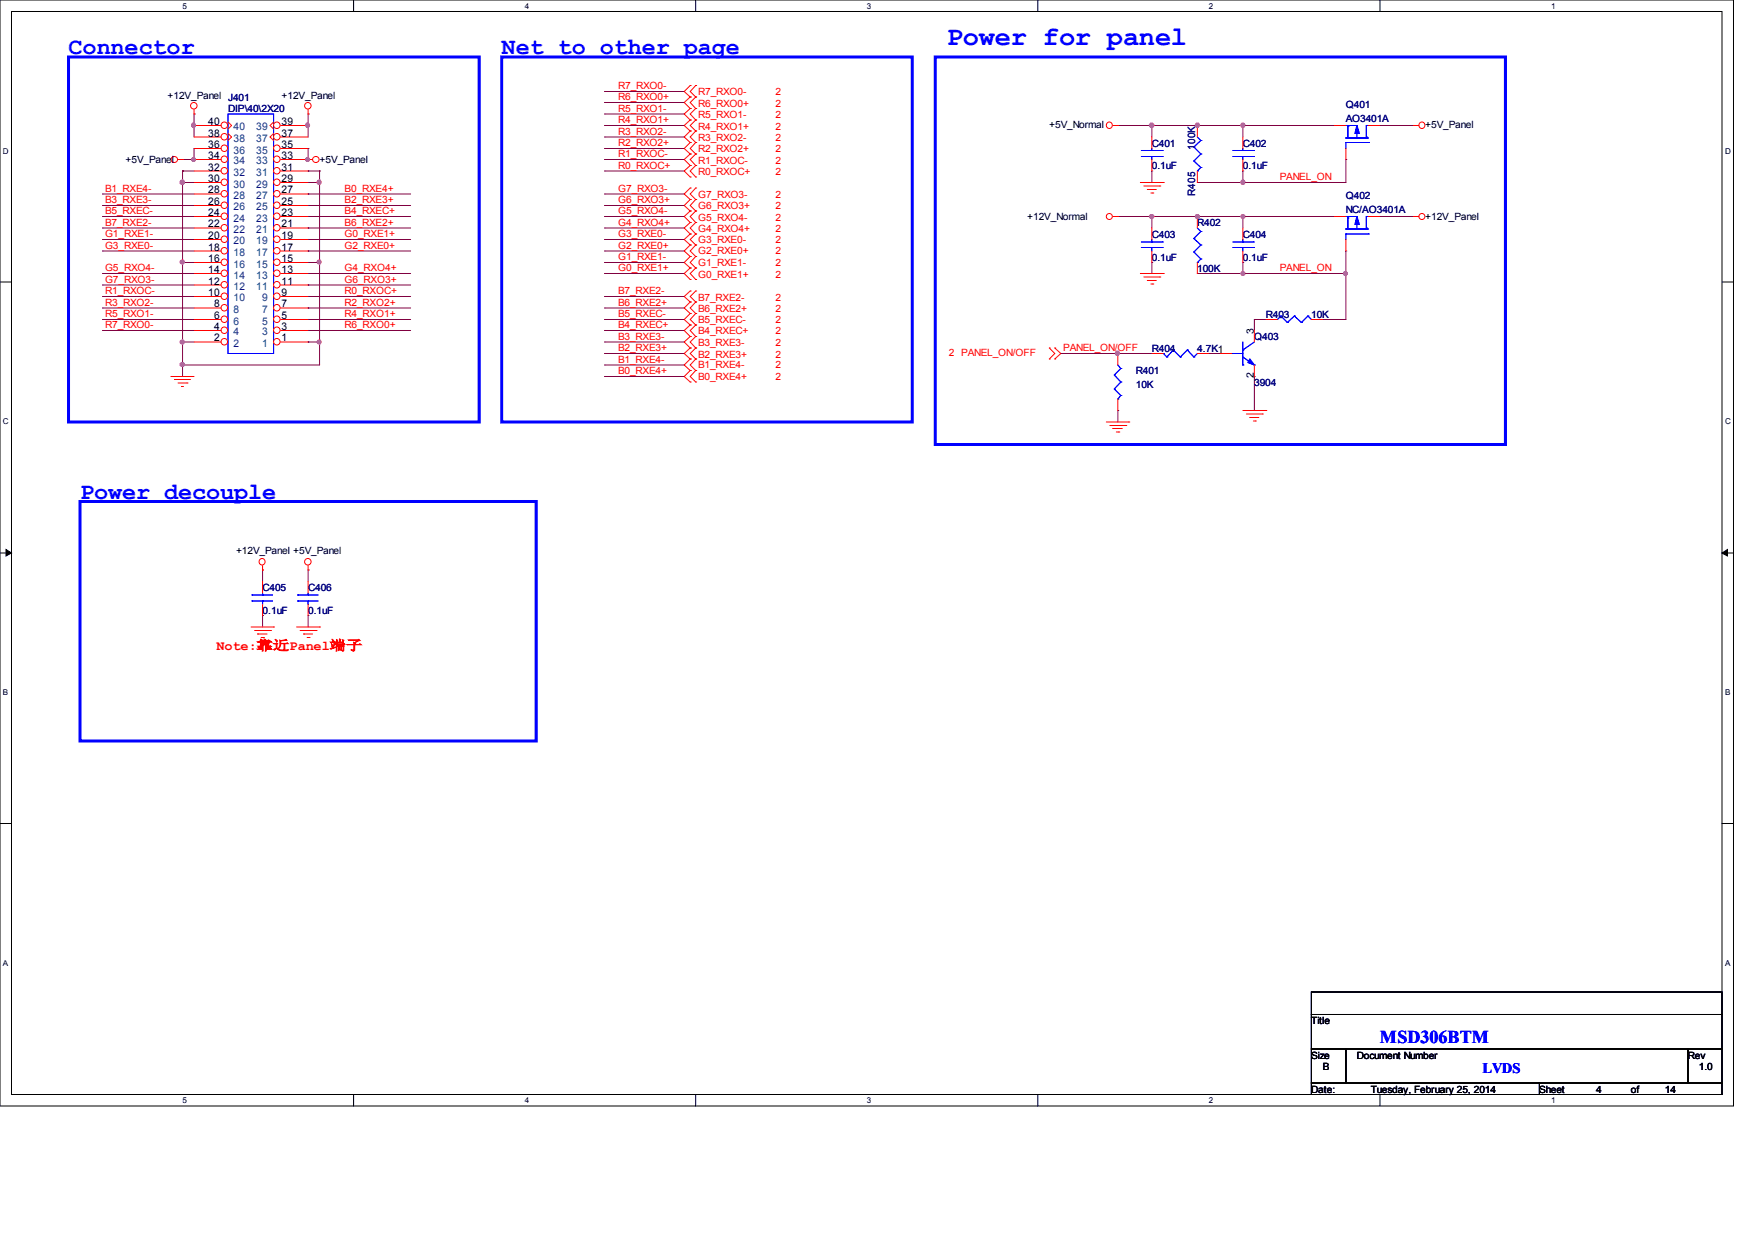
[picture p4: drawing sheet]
<svg xmlns="http://www.w3.org/2000/svg" width="297mm" height="210mm" viewBox="0 0 297 210" stroke-linecap="round" stroke-linejoin="round" font-family="sans-serif">
<path d="M0 0h293.5v187.3h-293.5zM1.9 1.9h289.6v183.4h-289.6z" fill="none" stroke="#000" stroke-width=".17"/>
<g fill="#fff">
<path d="M30.9 .3h.8v1.5h-.8z"/>
<path d="M30.9 185.6h.8v1.5h-.8z"/>
</g>
<path d="M59.9 0v1.9M59.9 185.3v2" fill="none" stroke="#000" stroke-width=".17"/>
<g fill="#fff">
<path d="M88.8 .3h.8v1.5h-.8z"/>
<path d="M88.8 185.6h.8v1.5h-.8z"/>
</g>
<path d="M117.8 0v1.9M117.8 185.3v2" fill="none" stroke="#000" stroke-width=".17"/>
<g fill="#fff">
<path d="M146.7 .3h.8v1.5h-.8z"/>
<path d="M146.7 185.6h.8v1.5h-.8z"/>
</g>
<path d="M175.7 0v1.9M175.7 185.3v2" fill="none" stroke="#000" stroke-width=".17"/>
<g fill="#fff">
<path d="M204.6 .3h.8v1.5h-.8z"/>
<path d="M204.6 185.6h.8v1.5h-.8z"/>
</g>
<path d="M233.6 0v1.9M233.6 185.3v2" fill="none" stroke="#000" stroke-width=".17"/>
<g fill="#fff">
<path d="M262.6 .3h.7v1.5h-.7z"/>
<path d="M262.6 185.6h.7v1.5h-.7z"/>
<path d="M.5 24.8h1v1.5h-1z"/>
<path d="M292 24.8h1v1.5h-1z"/>
<path d="M.5 70.6h1v1.5h-1z"/>
<path d="M292 70.6h1v1.5h-1z"/>
</g>
<path d="M0 47.8h1.9M291.5 47.8h2" fill="none" stroke="#000" stroke-width=".17"/>
<g fill="#fff">
<path d="M.5 116.5h.9v1.5h-.9z"/>
<path d="M292 116.5h.9v1.5h-.9z"/>
</g>
<path d="M0 93.6h1.9M291.5 93.6h2" fill="none" stroke="#000" stroke-width=".17"/>
<path d="M1 93l.9 .6-.9 .5zM291.5 93.6l.9-.6v1.1z" fill="#000" stroke="#000" stroke-width=".17"/>
<g fill="#fff">
<path d="M.5 162.3h.9v1.5h-.9z"/>
<path d="M292 162.3h.9v1.5h-.9z"/>
</g>
<path d="M0 139.4h1.9M291.5 139.4h2M222 168h69.5v3.8h-69.5zM222 171.8h69.5v5.8h-69.5zM222 177.6h5.8v5.8h-5.8zM227.8 177.6h57.9v5.8h-57.9zM285.7 177.6h5.8v5.8h-5.8zM222 183.4h38.6v1.9h-38.6zM260.6 183.4h30.9v1.9h-30.9z" fill="none" stroke="#000" stroke-width=".17"/>
<g fill="none" stroke="#800040" stroke-width=".17">
<path d="M32.9 19.3h.1M32.9 19.3v3.9M52.2 19.3h.1M52.2 19.3v3.9M102.4 19.3h.1M102.4 17.4h.1M102.4 15.5h.1M102.4 19.3h13.4M102.4 17.4h13.4M102.4 15.5h13.4M17.4 38.6h.1M17.4 32.9h.1"/>
<path d="M17.4 36.7h.1M17.4 34.8h.1M17.4 38.6h15.5M17.4 32.9h15.5M17.4 34.8h15.5M17.4 36.7h15.5M30.9 29h.1M30.9 30.9h.1M30.9 27h.1M30.9 29h2M30.9 29v34.8M30.9 30.9h2"/>
<path d="M32.9 25.1h.1M32.9 21.3h.1M32.9 25.1v1.9h-2M52.2 21.3h.1M52.2 36.7h.1M52.2 32.9h.1M52.2 38.6h.1M52.2 34.8h.1M52.2 25.1h.1M52.2 29h.1M52.2 30.9h.1M52.2 29h1.9"/>
<path d="M52.2 38.6h17.3M52.2 32.9h17.3M52.2 34.8h17.3M52.2 36.7h17.3M52.2 25.1v1.9M52.2 30.9h1.9M54.1 29h.1M54.1 30.9h.1M54.1 29v32.8h-23.2M102.4 21.3h.1M102.4 23.2h.1M102.4 27h.1"/>
<path d="M102.4 25.1h.1M102.4 29h.1M102.4 38.6h.1M102.4 32.9h.1M102.4 34.8h.1M102.4 36.7h.1M102.4 21.3h13.4M102.4 23.2h13.4M102.4 27h13.4M102.4 25.1h13.4M102.4 29h13.4M102.4 38.6h13.4"/>
<path d="M102.4 32.9h13.4M102.4 34.8h13.4M102.4 36.7h13.4M189.2 21.3h.1M189.2 36.7h.1M189.2 21.3h36.7M189.2 36.7h36.7M195 29h.1M195 21.3h.1M195 36.7h.1M195 21.3v1.9M195 29v1.9"/>
<path d="M195 36.7v1.9M202.7 36.7h.1M202.7 21.3h.1M202.7 30.9h.1M210.4 36.7h.1M210.4 29h.1M210.4 21.3h.1M210.4 30.9h.1M210.4 21.3v1.9M210.4 29v1.9M210.4 36.7v1.9M227.8 27h.1"/>
<path d="M227.8 27v3.9h-25.1M233.6 36.7h.1M233.6 21.3h.1M233.6 21.3h5.8M233.6 36.7h5.8M17.4 54.1h.1M17.4 56h.1M17.4 42.5h.1M17.4 46.3h.1M17.4 48.3h.1M17.4 50.2h.1M17.4 52.2h.1"/>
<path d="M17.4 40.6h.1M17.4 42.5h15.5M17.4 40.6h15.5M17.4 46.3h15.5M17.4 56h15.5M17.4 50.2h15.5M17.4 54.1h15.5M17.4 52.2h15.5M17.4 48.3h15.5M30.9 44.4h.1M30.9 57.9h.1M30.9 44.4h2"/>
<path d="M30.9 57.9h2M52.2 46.3h.1M52.2 48.3h.1M52.2 50.2h.1M52.2 40.6h.1M52.2 42.5h.1M52.2 52.2h.1M52.2 54.1h.1M52.2 56h.1M52.2 57.9h.1M52.2 44.4h.1M52.2 44.4h1.9"/>
<path d="M52.2 42.5h17.3M52.2 40.6h17.3M52.2 46.3h17.3M52.2 56h17.3M52.2 50.2h17.3M52.2 54.1h17.3M52.2 57.9h1.9M52.2 52.2h17.3M52.2 48.3h17.3M54.1 57.9h.1M54.1 44.4h.1M102.4 44.4h.1"/>
<path d="M102.4 42.5h.1M102.4 40.6h.1M102.4 46.3h.1M102.4 56h.1M102.4 50.2h.1M102.4 54.1h.1M102.4 59.9h.1M102.4 57.9h.1M102.4 52.2h.1M102.4 44.4h13.4M102.4 42.5h13.4M102.4 40.6h13.4"/>
<path d="M102.4 46.3h13.4M102.4 56h13.4M102.4 50.2h13.4M102.4 54.1h13.4M102.4 59.9h13.4M102.4 57.9h13.4M102.4 52.2h13.4M179.6 59.9h.1M179.6 59.9h15.4M189.2 59.9h.1M195 44.4h.1M195 44.4v1.9"/>
<path d="M202.7 46.3h.1M202.7 46.3h25.1M204.6 59.9h.1M204.6 59.9h2M210.4 44.4h.1M210.4 46.3h.1M210.4 44.4v1.9M212.3 54.1h.1M212.3 54.1h2M212.3 54.1v1.9M223.9 54.1h.1M227.8 46.3h.1"/>
<path d="M227.8 42.5h.1M227.8 42.5v11.6h-3.9M30.9 61.8h.1M102.4 61.8h.1M102.4 63.8h.1M102.4 61.8h13.4M102.4 63.8h13.4M189.2 69.5h.1M189.2 69.5v2M212.3 63.8h.1M212.3 63.8v5.7M44.4 96.5h.1"/>
<path d="M44.4 96.5v2M52.2 96.5h.1M52.2 96.5v2M44.4 104.2h.1M44.4 104.2v2M52.2 104.2h.1M52.2 104.2v2"/>
</g>
<g fill="#f0f" stroke="#f0f" stroke-width=".17">
<circle cx="52" cy="21.2" r=".36"/>
<circle cx="52.1" cy="27" r=".34"/>
<circle cx="54" cy="57.9" r=".34"/>
<circle cx="30.9" cy="44.4" r=".36"/>
<circle cx="30.9" cy="30.9" r=".38"/>
<circle cx="54" cy="44.4" r=".34"/>
<circle cx="54" cy="30.9" r=".36"/>
<circle cx="30.9" cy="61.7" r=".36"/>
<circle cx="30.9" cy="57.9" r=".36"/>
<circle cx="32.8" cy="27" r=".34"/>
<circle cx="32.7" cy="21.2" r=".36"/>
<circle cx="189.1" cy="59.8" r=".36"/>
<circle cx="210.4" cy="36.7" r=".34"/>
<circle cx="202.7" cy="36.7" r=".34"/>
<circle cx="195" cy="36.7" r=".36"/>
<circle cx="210.4" cy="46.3" r=".34"/>
<circle cx="227.8" cy="46.3" r=".34"/>
<circle cx="210.4" cy="21.2" r=".36"/>
<circle cx="202.7" cy="21.2" r=".36"/>
<circle cx="194.9" cy="21.2" r=".38"/>
<circle cx="210.4" cy="30.9" r=".36"/>
</g>
<g fill="none" stroke="#f00" stroke-width=".17">
<path d="M32.9 19.3h.1M32.9 18.5v.8M52.2 19.3h.1M52.2 18.5v.8M116.8 18.4h.1M116.8 14.5h.1M116.8 16.4h.1M116.8 18.4l-1 .9 1 1M116.8 14.5l-1 1 1 .9M116.8 16.4l-1 1 1 1M117.8 18.4h.1M117.8 16.4h.1"/>
<path d="M117.8 14.5h.1M117.8 18.4l-1 .9 1 1M117.8 14.5l-1 1 1 .9M117.8 16.4l-1 1 1 1M30.1 27h.8M30.9 27h.1M52.2 27h.1M52.2 27h.7M116.8 33.8h.1M116.8 35.7h.1M116.8 26.1h.1M116.8 28h.1"/>
<path d="M116.8 20.3h.1M116.8 22.2h.1M116.8 37.7h.1M116.8 30h.1M116.8 24.1h.1M116.8 39.6h.1M116.8 31.8h.1M116.8 33.8l-1 1 1 .9M116.8 26.1l-1 .9 1 1M116.8 20.3l-1 1 1 .9M116.8 35.7l-1 1 1 1M116.8 28l-1 1 1 1"/>
<path d="M116.8 22.2l-1 1 1 .9M116.8 37.7l-1 .9 1 1M116.8 31.8l-1 1.1 1 .9M116.8 24.1l-1 1 1 1M116.8 39.6l-1 1 1 .9M117.8 35.7h.1M117.8 33.8h.1M117.8 28h.1M117.8 26.1h.1M117.8 20.3h.1M117.8 22.2h.1M117.8 37.7h.1"/>
<path d="M117.8 30h.1M117.8 24.1h.1M117.8 39.6h.1M117.8 31.8h.1M117.8 33.8l-1 1 1 .9M117.8 26.1l-1 .9 1 1M117.8 20.3l-1 1 1 .9M117.8 35.7l-1 1 1 1M117.8 28l-1 1 1 1M117.8 22.2l-1 1 1 .9M117.8 37.7l-1 .9 1 1M117.8 31.8l-1 1.1 1 .9"/>
<path d="M117.8 24.1l-1 1 1 1M117.8 39.6l-1 1 1 .9M188.4 36.7h.8M188.4 21.3h.8M189.2 21.3h.1M189.2 36.7h.1M193 30.9h3.9M193.6 31.5h2.7M194.2 32.1h.1M194.2 32.1h1.5M194.8 32.7h.4M195.2 32.7h.1"/>
<path d="M196.3 31.5h.1M196.9 30.9h.1M239.4 36.7h.1M239.4 21.3h.1M239.4 36.7h.8M239.4 21.3h.8M116.8 57h.1M116.8 58.9h.1M116.8 41.5h.1M116.8 43.4h.1M116.8 51.1h.1M116.8 53.1h.1"/>
<path d="M116.8 55h.1M116.8 45.4h.1M116.8 47.3h.1M116.8 49.3h.1M116.8 57l-1 .9 1 1M116.8 41.5l-1 1 1 .9M116.8 51.1l-1 1.1 1 .9M116.8 58.9l-1 1 1 .9M116.8 53.1l-1 1 1 .9M116.8 43.4l-1 1 1 1M116.8 45.4l-1 .9 1 1M116.8 55l-1 1 1 1"/>
<path d="M116.8 49.3l-1 .9 1 .9M117.8 58.9h.1M117.8 57h.1M117.8 43.4h.1M117.8 41.5h.1M117.8 53.1h.1M117.8 51.1h.1M117.8 55h.1M117.8 45.4h.1M117.8 47.3h.1M117.8 49.3h.1M117.8 57l-1 .9 1 1"/>
<path d="M117.8 41.5l-1 1 1 .9M117.8 51.1l-1 1.1 1 .9M117.8 58.9l-1 1 1 .9M117.8 53.1l-1 1 1 .9M117.8 43.4l-1 1 1 1M117.8 45.4l-1 .9 1 1M117.8 55l-1 1 1 1M117.8 49.3l-1 .9 1 .9M177.6 58.9h.1M177.6 58.9l1 1-1 .9M178.6 58.9h.1M178.6 58.9l1 1-1 .9"/>
<path d="M189.2 59.9v1.9M193 46.3h3.9M193.6 46.9h2.7M194.2 47.5h.1M194.2 47.5h1.5M194.8 48.1h.4M195.2 48.1h.1M196.3 46.9h.1M196.9 46.3h.1M206.6 59.9h1.9M212.3 56v1.9M214.3 54.1h1.9"/>
<path d="M222 54.1h1.9M29 63.8h.1M29 63.8h3.9M29.5 64.3h.1M29.5 64.3h2.8M30.1 64.9h1.6M30.7 65.4h.1M30.7 65.4h.4M31.7 64.9h.1M116.8 60.8h.1M116.8 62.7h.1M116.8 64.7h.1"/>
<path d="M116.8 60.8l-1 1 1 .9M116.8 62.7l-1 1.1 1 .9M117.8 60.8h.1M117.8 62.7h.1M117.8 64.7h.1M117.8 60.8l-1 1 1 .9M117.8 62.7l-1 1.1 1 .9M177.6 60.8h.1M178.6 60.8h.1M187.3 71.5h3.8M187.9 72.1h2.7M188.4 72.6h.1"/>
<path d="M188.4 72.6h1.6M189 73.2h.4M189.2 67.6v1.9M189.4 73.2h.1M190.6 72.1h.1M191.1 71.5h.1M210.4 69.5h3.9M211 70.1h2.7M211.6 70.7h.1M211.6 70.7h1.5M212.2 71.3h.3M212.3 61.8v2"/>
<path d="M212.5 71.3h.1M213.7 70.1h.1M214.3 69.5h.1M44.4 96.5h.1M44.4 95.8v.7M52.2 96.5h.1M52.2 95.8v.7M42.5 106.2h3.8M43.1 106.8h2.7M43.6 107.4h.1M43.6 107.4h1.6M44.2 107.9h.4"/>
<path d="M44.6 107.9h.1M45.8 106.8h.1M46.3 106.2h.1M50.2 106.2h3.9M50.8 106.8h2.7M51.4 107.4h.1M51.4 107.4h1.5M52 107.9h.3M52.3 107.9h.1M53.5 106.8h.1M54.1 106.2h.1"/>
<circle cx="32.8" cy="17.9" r=".55"/>
<circle cx="52.1" cy="17.9" r=".55"/>
<circle cx="29.5" cy="27" r=".53"/>
<circle cx="53.5" cy="27" r=".53"/>
<circle cx="187.8" cy="21.2" r=".53"/>
<circle cx="187.8" cy="36.7" r=".51"/>
<circle cx="240.7" cy="21.2" r=".53"/>
<circle cx="240.7" cy="36.7" r=".51"/>
<circle cx="44.3" cy="95.1" r=".53"/>
<circle cx="52.1" cy="95.1" r=".55"/>
</g>
<path d="M11.6 9.7h69.5v61.8h-69.5zM84.9 9.7h69.5v61.8h-69.5zM158.3 9.7h96.5v65.6h-96.5zM13.5 84.9h77.3v40.6h-77.3z" fill="none" stroke="#00f" stroke-width=".51"/>
<g fill="none" stroke="#00f" stroke-width=".17">
<path d="M38.6 19.3h7.7v40.6h-7.7zM208.5 59.9h.1M208.5 59.9h1.9M210.4 59.3h.1M210.4 57.9v3.9M212.3 57.9l-1.9 1.4M216.8 53.5h.1M216.8 53.5l-.6 .6M216.8 53.5l1.1 1.1M217.9 54.6h.1M219.1 53.5h.1M219.1 53.5l-1.2 1.1"/>
<path d="M219.1 53.5l1.2 1.1M220.3 54.6h.1M221.4 53.5h.1M221.4 53.5l-1.1 1.1M221.4 53.5l.6 .6M222 54.1h.1M188.6 63.5h.1M188.6 65.9h.1M188.6 63.5l1.1 1.2M188.6 65.9l1.1 1.1M189.2 67.6h.1M189.2 61.8l.5 .6"/>
<path d="M189.7 62.4h.1M189.7 64.7h.1M189.7 67h.1M189.7 62.4l-1.1 1.1M189.7 64.7l-1.1 1.2M189.7 67l-.5 .6M210.4 61.8h.1M210.4 60.5l1.9 1.3M212.3 61.8h.1"/>
</g>
<path d="M211.6 60.8l.7 1-1.1-.4z" fill="#00f" stroke="#00f" stroke-width=".17"/>
<circle cx="46.9" cy="57.9" r=".55" fill="#fff" stroke="#f00" stroke-width=".17"/>
<path d="M47.5 57.9h4.7" fill="none" stroke="#f00" stroke-width=".17"/>
<circle cx="46.9" cy="55.9" r=".55" fill="#fff" stroke="#f00" stroke-width=".17"/>
<path d="M47.5 56h4.7" fill="none" stroke="#f00" stroke-width=".17"/>
<circle cx="46.9" cy="54.1" r=".55" fill="#fff" stroke="#f00" stroke-width=".17"/>
<path d="M47.5 54.1h4.7" fill="none" stroke="#f00" stroke-width=".17"/>
<circle cx="46.9" cy="52.1" r=".55" fill="#fff" stroke="#f00" stroke-width=".17"/>
<path d="M47.5 52.2h4.7" fill="none" stroke="#f00" stroke-width=".17"/>
<circle cx="46.9" cy="50.2" r=".55" fill="#fff" stroke="#f00" stroke-width=".17"/>
<path d="M47.5 50.2h4.7" fill="none" stroke="#f00" stroke-width=".17"/>
<circle cx="46.9" cy="48.2" r=".55" fill="#fff" stroke="#f00" stroke-width=".17"/>
<path d="M47.5 48.3h4.7" fill="none" stroke="#f00" stroke-width=".17"/>
<circle cx="46.9" cy="46.3" r=".55" fill="#fff" stroke="#f00" stroke-width=".17"/>
<path d="M47.5 46.3h4.7" fill="none" stroke="#f00" stroke-width=".17"/>
<circle cx="46.9" cy="44.4" r=".55" fill="#fff" stroke="#f00" stroke-width=".17"/>
<path d="M47.5 44.4h4.7" fill="none" stroke="#f00" stroke-width=".17"/>
<circle cx="46.9" cy="42.5" r=".55" fill="#fff" stroke="#f00" stroke-width=".17"/>
<path d="M47.5 42.5h4.7" fill="none" stroke="#f00" stroke-width=".17"/>
<circle cx="46.9" cy="40.5" r=".55" fill="#fff" stroke="#f00" stroke-width=".17"/>
<path d="M47.5 40.6h4.7" fill="none" stroke="#f00" stroke-width=".17"/>
<circle cx="46.9" cy="38.6" r=".55" fill="#fff" stroke="#f00" stroke-width=".17"/>
<path d="M47.5 38.6h4.7" fill="none" stroke="#f00" stroke-width=".17"/>
<circle cx="46.9" cy="36.6" r=".55" fill="#fff" stroke="#f00" stroke-width=".17"/>
<path d="M47.5 36.7h4.7" fill="none" stroke="#f00" stroke-width=".17"/>
<circle cx="46.9" cy="34.8" r=".55" fill="#fff" stroke="#f00" stroke-width=".17"/>
<path d="M47.5 34.8h4.7" fill="none" stroke="#f00" stroke-width=".17"/>
<circle cx="46.9" cy="32.8" r=".55" fill="#fff" stroke="#f00" stroke-width=".17"/>
<path d="M47.5 32.9h4.7" fill="none" stroke="#f00" stroke-width=".17"/>
<circle cx="46.9" cy="30.9" r=".55" fill="#fff" stroke="#f00" stroke-width=".17"/>
<path d="M47.5 30.9h4.7" fill="none" stroke="#f00" stroke-width=".17"/>
<circle cx="46.9" cy="28.9" r=".55" fill="#fff" stroke="#f00" stroke-width=".17"/>
<path d="M47.5 29h4.7" fill="none" stroke="#f00" stroke-width=".17"/>
<circle cx="46.9" cy="27" r=".55" fill="#fff" stroke="#f00" stroke-width=".17"/>
<path d="M47.5 27h4.7" fill="none" stroke="#f00" stroke-width=".17"/>
<circle cx="46.9" cy="25.1" r=".55" fill="#fff" stroke="#f00" stroke-width=".17"/>
<path d="M47.5 25.1h4.7" fill="none" stroke="#f00" stroke-width=".17"/>
<circle cx="38" cy="57.9" r=".55" fill="#fff" stroke="#f00" stroke-width=".17"/>
<path d="M32.9 57.9h4.5" fill="none" stroke="#f00" stroke-width=".17"/>
<circle cx="38" cy="55.9" r=".55" fill="#fff" stroke="#f00" stroke-width=".17"/>
<path d="M32.9 56h4.5" fill="none" stroke="#f00" stroke-width=".17"/>
<circle cx="38" cy="54.1" r=".55" fill="#fff" stroke="#f00" stroke-width=".17"/>
<path d="M32.9 54.1h4.5" fill="none" stroke="#f00" stroke-width=".17"/>
<circle cx="38" cy="52.1" r=".55" fill="#fff" stroke="#f00" stroke-width=".17"/>
<path d="M32.9 52.2h4.5" fill="none" stroke="#f00" stroke-width=".17"/>
<circle cx="38" cy="50.2" r=".55" fill="#fff" stroke="#f00" stroke-width=".17"/>
<path d="M32.9 50.2h4.5" fill="none" stroke="#f00" stroke-width=".17"/>
<circle cx="38" cy="48.2" r=".55" fill="#fff" stroke="#f00" stroke-width=".17"/>
<path d="M32.9 48.3h4.5" fill="none" stroke="#f00" stroke-width=".17"/>
<circle cx="38" cy="46.3" r=".55" fill="#fff" stroke="#f00" stroke-width=".17"/>
<path d="M32.9 46.3h4.5" fill="none" stroke="#f00" stroke-width=".17"/>
<circle cx="38" cy="44.4" r=".55" fill="#fff" stroke="#f00" stroke-width=".17"/>
<path d="M32.9 44.4h4.5" fill="none" stroke="#f00" stroke-width=".17"/>
<circle cx="38" cy="42.5" r=".55" fill="#fff" stroke="#f00" stroke-width=".17"/>
<path d="M32.9 42.5h4.5" fill="none" stroke="#f00" stroke-width=".17"/>
<circle cx="38" cy="40.5" r=".55" fill="#fff" stroke="#f00" stroke-width=".17"/>
<path d="M32.9 40.6h4.5" fill="none" stroke="#f00" stroke-width=".17"/>
<circle cx="38" cy="38.6" r=".55" fill="#fff" stroke="#f00" stroke-width=".17"/>
<path d="M32.9 38.6h4.5" fill="none" stroke="#f00" stroke-width=".17"/>
<circle cx="38" cy="36.6" r=".55" fill="#fff" stroke="#f00" stroke-width=".17"/>
<path d="M32.9 36.7h4.5" fill="none" stroke="#f00" stroke-width=".17"/>
<circle cx="38" cy="34.8" r=".55" fill="#fff" stroke="#f00" stroke-width=".17"/>
<path d="M32.9 34.8h4.5" fill="none" stroke="#f00" stroke-width=".17"/>
<circle cx="38" cy="32.8" r=".55" fill="#fff" stroke="#f00" stroke-width=".17"/>
<path d="M32.9 32.9h4.5" fill="none" stroke="#f00" stroke-width=".17"/>
<circle cx="38" cy="30.9" r=".55" fill="#fff" stroke="#f00" stroke-width=".17"/>
<path d="M32.9 30.9h4.5" fill="none" stroke="#f00" stroke-width=".17"/>
<circle cx="38" cy="28.9" r=".55" fill="#fff" stroke="#f00" stroke-width=".17"/>
<path d="M32.9 29h4.5" fill="none" stroke="#f00" stroke-width=".17"/>
<circle cx="38" cy="27" r=".55" fill="#fff" stroke="#f00" stroke-width=".17"/>
<path d="M32.9 27h4.5" fill="none" stroke="#f00" stroke-width=".17"/>
<circle cx="38" cy="25.1" r=".55" fill="#fff" stroke="#f00" stroke-width=".17"/>
<path d="M32.9 25.1h4.5M46.3 22.6l-.6 .6 .6 .6" fill="none" stroke="#f00" stroke-width=".17"/>
<circle cx="46.9" cy="23.2" r=".55" fill="#fff" stroke="#f00" stroke-width=".17"/>
<path d="M38.6 22.6l.6 .6-.6 .6M47.5 23.2h4.7" fill="none" stroke="#f00" stroke-width=".17"/>
<circle cx="38" cy="23.2" r=".55" fill="#fff" stroke="#f00" stroke-width=".17"/>
<path d="M32.9 23.2h4.5M46.3 20.7l-.6 .6 .6 .5" fill="none" stroke="#f00" stroke-width=".17"/>
<circle cx="46.9" cy="21.2" r=".55" fill="#fff" stroke="#f00" stroke-width=".17"/>
<path d="M38.6 20.7l.6 .6-.6 .5M47.5 21.3h4.7" fill="none" stroke="#f00" stroke-width=".17"/>
<circle cx="38" cy="21.2" r=".55" fill="#fff" stroke="#f00" stroke-width=".17"/>
<g fill="none" stroke="#f00" stroke-width=".17">
<path d="M32.9 21.3h4.5M195 23.2v1.9M195 27v2M195 38.6v2M202.7 21.3v1.9M202.7 29v1.9M202.7 36.7v1.9M210.4 23.2v1.9M210.4 27v2M210.4 38.6v2M225.9 21.3h1.9M225.9 36.7h1.9"/>
<path d="M227.8 25.1v1.9M231.6 21.3h2M231.6 36.7h2M195 42.5v1.9M195 59.9h1.9M202.7 44.4v1.9M202.7 59.9h1.9M210.4 42.5v1.9M227.8 40.6v1.9M44.4 98.5v1.9M52.2 98.5v1.9M44.4 102.4v1.8"/>
<path d="M52.2 102.4v1.8"/>
</g>
<g fill="none" stroke="#00f" stroke-width=".17">
<path d="M193.2 26.5h3.6M193.2 25.5h3.6M195 25.5h.1M195 26.5h.1M195 25.1v.4M195 26.5v.5M196.8 26.5h.1M196.8 25.5h.1M202.1 24.9h.1M202.1 27.3h.1M202.1 24.9l1.2 1.2M202.1 27.3l1.2 1.1"/>
<path d="M202.7 29h.1M202.7 23.2l.6 .6M202.7 38.6l.6 .6M203.3 23.8h.1M203.3 26.1h.1M203.3 28.4h.1M203.3 39.2h.1M203.3 23.8l-1.2 1.1M203.3 26.1l-1.2 1.2M203.3 28.4l-.6 .6M203.3 39.2l-1.2 1.2M208.7 26.5h3.5"/>
<path d="M208.7 25.5h3.5M210.4 25.5h.1M210.4 26.5h.1M210.4 25.1v.4M210.4 26.5v.5M212.2 26.5h.1M212.2 25.5h.1M227.8 38.8h.1M227.8 36.7h.1M227.8 39.6h.1M227.8 23.4h.1M227.8 21.3h.1"/>
<path d="M227.8 24.1h.1M227.8 38.8h3.8M227.8 36.7h1.9v2.1M227.8 24.1v1M227.8 39.6v1M227.8 39.6h3.8M227.8 21.3h1.9v2.1M227.8 23.4h3.8M227.8 24.1h3.8M228.2 36.9h.1M228.2 36.7h.1M228.2 21.4h.1"/>
<path d="M228.2 21.3h.1M228.2 21.3v2.1M228.2 36.7v2.1M229.7 38.8h.1M229.7 23.4h.1M231.3 36.7h.1M231.3 38.6h.1M231.3 38.8h.1M231.3 21.3h.1M231.3 23.2h.1M231.3 23.4h.1M231.3 36.7h.3"/>
<path d="M231.3 21.3v2.1M231.3 36.7v2.1M231.3 21.3h.3M231.6 39.6h.1M231.6 24.1h.1M193.2 41.9h3.6M193.2 41h3.6M195 41h.1M195 41.9h.1M195 40.6v.4M195 41.9v.6M196.8 41.9h.1"/>
<path d="M196.8 41h.1M196.9 59.9h.1M196.9 59.9l.6 .6M198.6 59.3h.1M198.6 59.3l1.2 1.2M198.6 59.3l-1.1 1.2M201 59.3h.1M201 59.3l1.1 1.2M201 59.3l-1.2 1.2M202.1 40.4h.1M202.1 42.7h.1M202.1 40.4l1.2 1.1"/>
<path d="M202.1 42.7l1.2 1.2M202.7 44.4h.1M202.7 59.9l-.6 .6M203.3 41.5h.1M203.3 43.9h.1M203.3 41.5l-1.2 1.2M203.3 43.9l-.6 .5M208.7 41.9h3.5M208.7 41h3.5M210.4 41h.1M210.4 41.9h.1M210.4 40.6v.4"/>
<path d="M210.4 41.9v.6M212.2 41.9h.1M212.2 41h.1M197.5 60.5h.1M199.8 60.5h.1M202.1 60.5h.1M42.7 101.8h.1M42.7 100.8h.1M42.7 101.8h3.4M42.7 100.8h3.4M44.4 100.8h.1M44.4 101.8h.1"/>
<path d="M44.4 100.4v.4M44.4 101.8v.6M50.4 101.8h.1M50.4 100.8h.1M50.4 101.8h3.4M50.4 100.8h3.4M52.2 100.8h.1M52.2 101.8h.1M52.2 100.4v.4M52.2 101.8v.6"/>
</g>
<g fill="#00f" stroke="#00f" stroke-width=".17">
<path d="M229.7 36.7l.4 1.3h-.7z"/>
<path d="M229.7 21.3l.4 1.3h-.7z"/>
</g>
<g fill="#f0f" stroke="#f0f" stroke-width=".17">
<circle cx="52" cy="21.2" r=".36"/>
<circle cx="52.1" cy="27" r=".34"/>
<circle cx="54" cy="57.9" r=".34"/>
<circle cx="30.9" cy="44.4" r=".36"/>
<circle cx="30.9" cy="30.9" r=".38"/>
<circle cx="54" cy="44.4" r=".34"/>
<circle cx="54" cy="30.9" r=".36"/>
<circle cx="30.9" cy="61.7" r=".36"/>
<circle cx="30.9" cy="57.9" r=".36"/>
<circle cx="32.8" cy="27" r=".34"/>
<circle cx="32.7" cy="21.2" r=".36"/>
<circle cx="189.1" cy="59.8" r=".36"/>
<circle cx="210.4" cy="36.7" r=".34"/>
<circle cx="202.7" cy="36.7" r=".34"/>
<circle cx="195" cy="36.7" r=".36"/>
<circle cx="210.4" cy="46.3" r=".34"/>
<circle cx="227.8" cy="46.3" r=".34"/>
<circle cx="210.4" cy="21.2" r=".36"/>
<circle cx="202.7" cy="21.2" r=".36"/>
<circle cx="194.9" cy="21.2" r=".38"/>
<circle cx="210.4" cy="30.9" r=".36"/>
</g>
<text font-size="4.6" fill="#00f" x="160.3" y="7.6">Power for panel</text>
<g font-size="4" fill="#00f">
<text x="11.6" y="9.1">Connector</text>
<text x="84.9" y="9.1">Net to other page</text>
<text x="13.5" y="84.4">Power decouple</text>
</g>
<text font-size="3" fill="#00f" x="233.6" y="176.5">MSD306BTM</text>
<text font-size="2.5" fill="#00f" x="251" y="181.8">LVDS</text>
<text font-size="2.3" fill="#f00" x="36.7" y="110.1">Note:靠近Panel端子</text>
<g font-size="1.8">
<text x="35.2" y="23.1">38</text>
<text x="35.2" y="21.2">40</text>
<text x="47.7" y="23.1">37</text>
<text x="47.7" y="21.2">39</text>
<text x="35.2" y="28.9">32</text>
<text x="35.2" y="26.9">34</text>
<text x="35.2" y="25.1">36</text>
<text x="47.7" y="28.9">31</text>
<text x="47.7" y="26.9">33</text>
<text x="47.7" y="25.1">35</text>
<text x="35.2" y="34.7">26</text>
<text x="35.2" y="32.8">28</text>
<text x="35.2" y="30.8">30</text>
<text x="47.7" y="34.7">25</text>
<text x="47.7" y="32.8">27</text>
<text x="47.7" y="30.8">29</text>
<text x="35.2" y="40.5">20</text>
<text x="35.2" y="38.5">22</text>
<text x="35.2" y="36.6">24</text>
<text x="47.7" y="40.5">19</text>
<text x="47.7" y="38.5">21</text>
<text x="47.7" y="36.6">23</text>
<text x="35.2" y="46.2">14</text>
<text x="35.2" y="44.4">16</text>
<text x="35.2" y="42.4">18</text>
<text x="47.7" y="46.2">13</text>
<text x="47.7" y="44.4">15</text>
<text x="47.7" y="42.4">17</text>
<text x="35.2" y="50.1">10</text>
<text x="35.2" y="48.2">12</text>
<text x="36.2" y="52.1">8</text>
<text x="47.7" y="48.2">11</text>
<text x="47.7" y="52.1">7</text>
<text x="47.7" y="50.1">9</text>
<text x="36.2" y="57.8">2</text>
<text x="36.2" y="55.9">4</text>
<text x="36.2" y="54">6</text>
<text x="47.7" y="57.8">1</text>
<text x="47.7" y="55.9">3</text>
<text x="47.7" y="54">5</text>
</g>
<g font-size="1.8" fill="#004080">
<text x="39.5" y="22.1">40</text>
<text x="43.3" y="22.1">39</text>
<text x="39.5" y="29.8">32</text>
<text x="39.5" y="27.9">34</text>
<text x="39.5" y="26">36</text>
<text x="39.5" y="24">38</text>
<text x="43.3" y="29.8">31</text>
<text x="43.3" y="27.9">33</text>
<text x="43.3" y="26">35</text>
<text x="43.3" y="24">37</text>
<text x="39.5" y="35.6">26</text>
<text x="39.5" y="33.7">28</text>
<text x="39.5" y="31.8">30</text>
<text x="43.3" y="35.6">25</text>
<text x="43.3" y="33.7">27</text>
<text x="43.3" y="31.8">29</text>
<text x="39.5" y="41.4">20</text>
<text x="39.5" y="39.5">22</text>
<text x="39.5" y="37.5">24</text>
<text x="43.3" y="41.4">19</text>
<text x="43.3" y="39.5">21</text>
<text x="43.3" y="37.5">23</text>
<text x="39.5" y="47.2">14</text>
<text x="39.5" y="45.3">16</text>
<text x="39.5" y="43.3">18</text>
<text x="43.3" y="47.2">13</text>
<text x="43.3" y="45.3">15</text>
<text x="43.3" y="43.3">17</text>
<text x="39.5" y="53">8</text>
<text x="39.5" y="51.1">10</text>
<text x="39.5" y="49.1">12</text>
<text x="43.3" y="49.1">11</text>
<text x="44.4" y="53">7</text>
<text x="44.4" y="51.1">9</text>
<text x="39.5" y="58.8">2</text>
<text x="39.5" y="56.8">4</text>
<text x="39.5" y="54.9">6</text>
<text x="44.4" y="58.8">1</text>
<text x="44.4" y="56.8">3</text>
<text x="44.4" y="54.9">5</text>
</g>
<g font-size="1.7">
<text x="28.4" y="16.7">+12V_Panel</text>
<text x="47.7" y="16.7">+12V_Panel</text>
<text x="177.6" y="21.7">+5V_Normal</text>
<text x="241.3" y="21.7">+5V_Panel</text>
<text x="21.2" y="27.5">+5V_Panel</text>
<text x="54.1" y="27.5">+5V_Panel</text>
<text x="173.9" y="37.2">+12V_Normal</text>
<text x="241.3" y="37.2">+12V_Panel</text>
<text x="212.2" y="56.6" transform="rotate(-90 212.2 56.6)">3</text>
<text x="212.2" y="64.1" transform="rotate(-90 212.2 64.1)">2</text>
<text x="40" y="93.9">+12V_Panel +5V_Panel</text>
<text x="222" y="173.4">Title</text>
<text x="222" y="179.2">Size</text>
<text x="229.7" y="179.2">Document Number</text>
<text x="285.7" y="179.2">Rev</text>
<text x="222" y="185">Date:</text>
<text x="223.9" y="181.2">B</text>
<text x="232" y="185">Tuesday, February 25, 2014</text>
<text x="260.6" y="185">Sheet</text>
<text x="270.2" y="185">4</text>
<text x="276.1" y="185">of</text>
<text x="281.8" y="185">14</text>
<text x="287.6" y="181.2">1.0</text>
</g>
<g font-size="1.7" fill="#000080">
<text x="38.6" y="17.1">J401</text>
<text x="38.6" y="19">DIP\40\2X20</text>
<text x="227.8" y="18.2">Q401</text>
<text x="227.8" y="20.6">AO3401A</text>
<text x="195" y="24.8">C401</text>
<text x="195" y="28.6">0.1uF</text>
<text x="202.3" y="25.3" transform="rotate(-90 202.3 25.3)">100K</text>
<text x="210.4" y="24.8">C402</text>
<text x="210.4" y="28.6">0.1uF</text>
<text x="202.3" y="33.2" transform="rotate(-90 202.3 33.2)">R405</text>
<text x="227.8" y="33.7">Q402</text>
<text x="227.8" y="36">NC/AO3401A</text>
<text x="195" y="40.2">C403</text>
<text x="202.7" y="38.3">R402</text>
<text x="210.4" y="40.2">C404</text>
<text x="195" y="44.1">0.1uF</text>
<text x="202.7" y="46.1">100K</text>
<text x="210.4" y="44.1">0.1uF</text>
<text x="214.3" y="53.8">R403</text>
<text x="222" y="53.8">10K</text>
<text x="195" y="59.5">R404</text>
<text x="202.7" y="59.5">4.7K1</text>
<text x="212.3" y="57.6">Q403</text>
<text x="192.3" y="63.4">R401</text>
<text x="192.3" y="65.7">10K</text>
<text x="212.3" y="65.4">3904</text>
<text x="44.4" y="100.1">C405</text>
<text x="52.2" y="100.1">C406</text>
<text x="44.4" y="104">0.1uF</text>
<text x="52.2" y="104">0.1uF</text>
</g>
<g font-size="1.7" fill="#f00">
<text x="104.6" y="16.9">R6_RXO0+</text>
<text x="104.6" y="15.1">R7_RXO0-</text>
<text x="118.2" y="16.1">R7_RXO0-</text>
<text x="131.3" y="16.1">2</text>
<text x="104.6" y="20.8">R4_RXO1+</text>
<text x="104.6" y="18.9">R5_RXO1-</text>
<text x="104.6" y="22.8">R3_RXO2-</text>
<text x="118.2" y="20">R5_RXO1-</text>
<text x="118.2" y="21.9">R4_RXO1+</text>
<text x="118.2" y="23.8">R3_RXO2-</text>
<text x="118.2" y="18">R6_RXO0+</text>
<text x="131.3" y="20">2</text>
<text x="131.3" y="21.9">2</text>
<text x="131.3" y="23.8">2</text>
<text x="131.3" y="18">2</text>
<text x="104.6" y="26.6">R1_RXOC-</text>
<text x="104.6" y="24.7">R2_RXO2+</text>
<text x="104.6" y="28.5">R0_RXOC+</text>
<text x="118.2" y="27.7">R1_RXOC-</text>
<text x="118.2" y="29.6">R0_RXOC+</text>
<text x="118.2" y="25.7">R2_RXO2+</text>
<text x="131.3" y="27.7">2</text>
<text x="131.3" y="29.6">2</text>
<text x="131.3" y="25.7">2</text>
<text x="17.8" y="32.4">B1_RXE4-</text>
<text x="17.8" y="34.4">B3_RXE3-</text>
<text x="58.3" y="32.4">B0_RXE4+</text>
<text x="58.3" y="34.4">B2_RXE3+</text>
<text x="104.6" y="32.4">G7_RXO3-</text>
<text x="104.6" y="34.4">G6_RXO3+</text>
<text x="118.2" y="35.4">G6_RXO3+</text>
<text x="118.2" y="33.4">G7_RXO3-</text>
<text x="131.3" y="35.4">2</text>
<text x="131.3" y="33.4">2</text>
<text x="216.6" y="30.5">PANEL_ON</text>
<text x="17.8" y="40.1">G1_RXE1-</text>
<text x="17.8" y="38.2">B7_RXE2-</text>
<text x="17.8" y="36.2">B5_RXEC-</text>
<text x="58.3" y="36.2">B4_RXEC+</text>
<text x="58.3" y="38.2">B6_RXE2+</text>
<text x="58.3" y="40.1">G0_RXE1+</text>
<text x="104.6" y="40.1">G3_RXE0-</text>
<text x="104.6" y="38.2">G4_RXO4+</text>
<text x="104.6" y="36.2">G5_RXO4-</text>
<text x="118.2" y="37.3">G5_RXO4-</text>
<text x="118.2" y="39.3">G4_RXO4+</text>
<text x="118.2" y="41.2">G3_RXE0-</text>
<text x="131.3" y="37.3">2</text>
<text x="131.3" y="39.3">2</text>
<text x="131.3" y="41.2">2</text>
<text x="17.8" y="42.1">G3_RXE0-</text>
<text x="17.8" y="45.9">G5_RXO4-</text>
<text x="17.8" y="47.8">G7_RXO3-</text>
<text x="58.3" y="45.9">G4_RXO4+</text>
<text x="58.3" y="47.8">G6_RXO3+</text>
<text x="58.3" y="42.1">G2_RXE0+</text>
<text x="104.6" y="44">G1_RXE1-</text>
<text x="104.6" y="42.1">G2_RXE0+</text>
<text x="104.6" y="45.9">G0_RXE1+</text>
<text x="118.2" y="43.1">G2_RXE0+</text>
<text x="118.2" y="45">G1_RXE1-</text>
<text x="118.2" y="47">G0_RXE1+</text>
<text x="131.3" y="43.1">2</text>
<text x="131.3" y="45">2</text>
<text x="131.3" y="47">2</text>
<text x="216.6" y="45.9">PANEL_ON</text>
<text x="17.8" y="53.7">R5_RXO1-</text>
<text x="17.8" y="49.8">R1_RXOC-</text>
<text x="17.8" y="51.7">R3_RXO2-</text>
<text x="58.3" y="49.8">R0_RXOC+</text>
<text x="58.3" y="51.7">R2_RXO2+</text>
<text x="58.3" y="53.7">R4_RXO1+</text>
<text x="104.6" y="49.8">B7_RXE2-</text>
<text x="104.6" y="53.7">B5_RXEC-</text>
<text x="104.6" y="51.7">B6_RXE2+</text>
<text x="118.2" y="52.7">B6_RXE2+</text>
<text x="118.2" y="50.9">B7_RXE2-</text>
<text x="131.3" y="52.7">2</text>
<text x="131.3" y="50.9">2</text>
<text x="17.8" y="55.5">R7_RXO0-</text>
<text x="58.3" y="55.5">R6_RXO0+</text>
<text x="104.6" y="55.5">B4_RXEC+</text>
<text x="104.6" y="59.4">B2_RXE3+</text>
<text x="104.6" y="57.5">B3_RXE3-</text>
<text x="118.2" y="58.6">B3_RXE3-</text>
<text x="118.2" y="54.7">B5_RXEC-</text>
<text x="118.2" y="56.6">B4_RXEC+</text>
<text x="131.3" y="58.6">2</text>
<text x="131.3" y="54.7">2</text>
<text x="131.3" y="56.6">2</text>
<text x="180" y="59.4">PANEL_ON/OFF</text>
<text x="104.6" y="61.4">B1_RXE4-</text>
<text x="104.6" y="63.3">B0_RXE4+</text>
<text x="118.2" y="60.5">B2_RXE3+</text>
<text x="118.2" y="62.4">B1_RXE4-</text>
<text x="118.2" y="64.3">B0_RXE4+</text>
<text x="131.3" y="60.5">2</text>
<text x="131.3" y="62.4">2</text>
<text x="131.3" y="64.3">2</text>
<text x="160.6" y="60.3">2 PANEL_ON/OFF</text>
</g>
<g font-size="1.4">
<text x="30.9" y="1.5">5</text>
<text x="88.8" y="1.5">4</text>
<text x="146.7" y="1.5">3</text>
<text x="204.6" y="1.5">2</text>
<text x="262.6" y="1.5">1</text>
<text x=".5" y="26.1">D</text>
<text x="292" y="26.1">D</text>
<text x=".5" y="71.9">C</text>
<text x="292" y="71.9">C</text>
<text x=".5" y="117.8">B</text>
<text x="292" y="117.8">B</text>
<text x=".5" y="163.6">A</text>
<text x="292" y="163.6">A</text>
<text x="30.9" y="186.9">5</text>
<text x="88.8" y="186.9">4</text>
<text x="146.7" y="186.9">3</text>
<text x="204.6" y="186.9">2</text>
<text x="262.6" y="186.9">1</text>
</g>
</svg>
